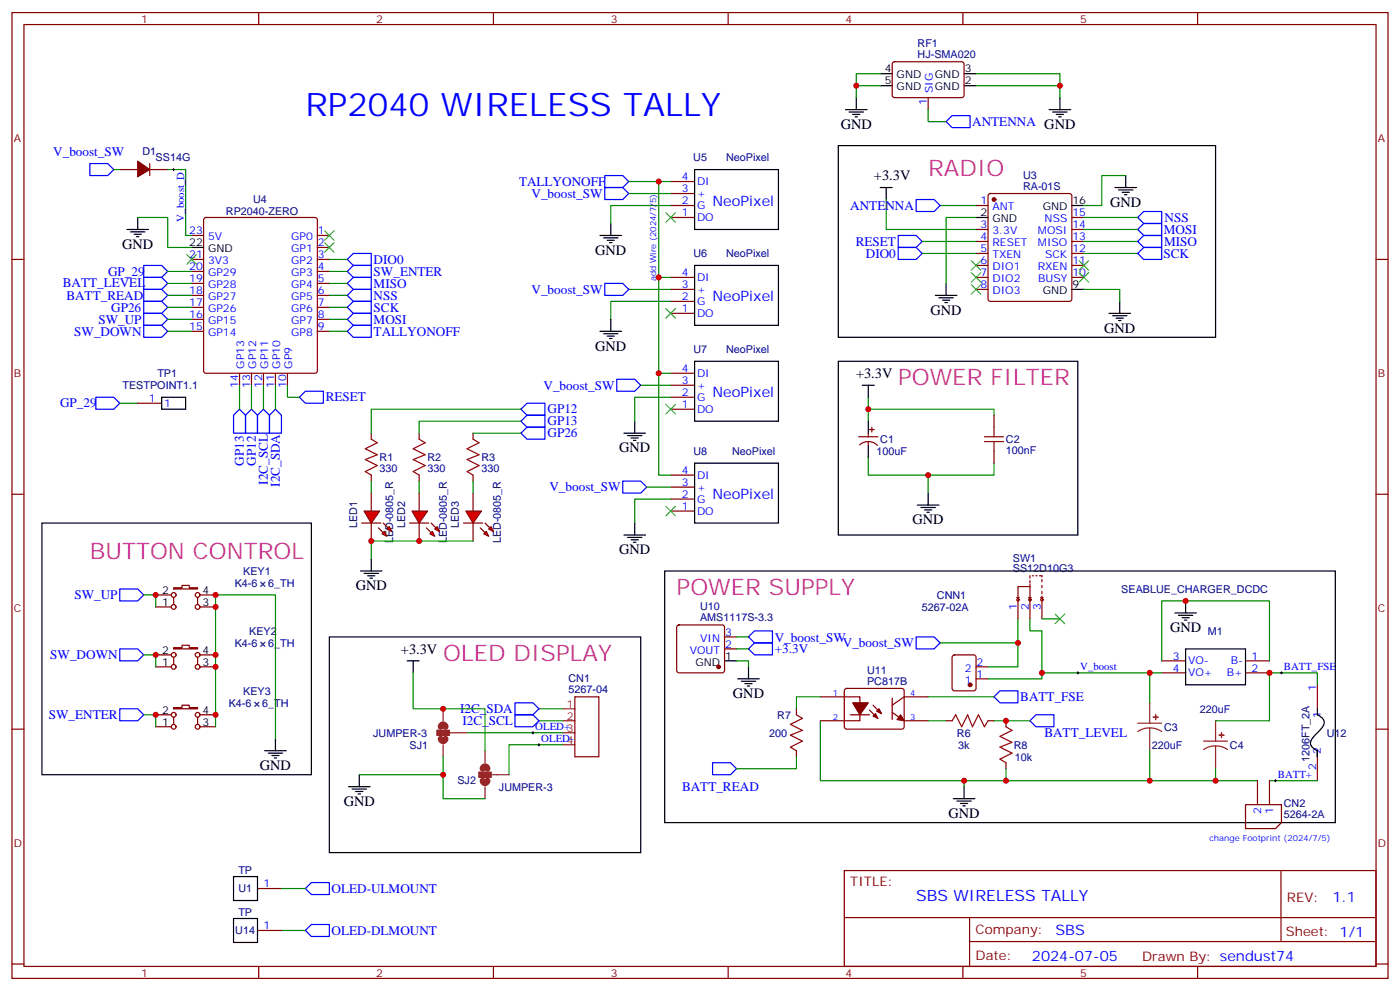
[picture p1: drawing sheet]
<svg xmlns="http://www.w3.org/2000/svg" width="412mm" height="292mm" viewBox="0 0 412 292" stroke-linecap="round" stroke-linejoin="round" font-family="sans-serif">
<g fill="none" stroke="#870000" stroke-width=".35">
<path d="M3.5 3.7h405.4v284.3h-405.4zM7.1 7.2h398.2v277.3h-398.2zM76.2 3.7v3.5M145.3 3.7v3.5M214.5 3.7v3.5M283.6 3.7v3.5M352.8 3.7v3.5M35.3 49.9h5.3M44.1 49.9h5.3M44.1 48.2v3.5M291.3 57.2l.4-.2h23.3l.5 .2 .2 .5v30.3l-.2 .5-.5 .2h-23.3l-.5-.2-.2-.5v-30.3zM3.5 76.4h3.6"/>
<path d="M56.4 76.4h3.6M56.4 69.3h3.6M56.4 79.9h3.6M60.2 64.2l.5-.2h32.1l.5 .2 .2 .5v44.5l-.2 .5-.5 .2h-32.1l-.5-.2-.2-.5v-44.5zM93.5 76.4h3.5M93.5 69.3h3.5M93.5 72.8h3.5M93.5 79.9h3.5M287.5 60.5h3.5M287.5 67.6h3.5M287.5 71.1h3.5M287.5 74.6h3.5"/>
<path d="M287.5 78.1h3.5M315.7 67.6h3.6M315.7 71.1h3.6M315.7 74.6h3.6M315.7 78.1h3.6M315.7 64h3.6M405.3 76.4h3.6M56.4 83.4h3.6M56.4 87h3.6M56.4 90.5h3.6M56.4 94h3.6M56.4 97.5h3.6"/>
<path d="M93.5 83.4h3.5M93.5 87h3.5M93.5 90.5h3.5M93.5 94h3.5M93.5 97.5h3.5M287.5 81.7h3.5M287.5 85.2h3.5M315.7 81.7h3.6M70.6 109.9v3.5M74.1 109.9v3.5M77.6 109.9v3.5M81.1 109.9v3.5"/>
<path d="M84.7 109.9v3.5M252.9 128.6h5.7M253.2 131a3.8 3.8 0 0 1 5.3 .1M255.8 127.5v1.1M255.8 130v1.1M256.1 126.5h1.4M256.8 125.8v1.4M292.8 122.2v3.6M292.8 132.8v3.5M3.5 145.5h3.6M405.3 145.5h3.6M45.9 178.7h4.5"/>
<path d="M45.9 175.2h4.5M51.2 173h2.4v-.7h2.1v.7h2.5v.4h-7zM51.2 175.9v2.1M58.2 175.9v2.1M58.9 178.7h4.6M58.9 175.2h4.6M45.9 196.3h4.5M45.9 192.8h4.5M51.2 190.7h2.4v-.7h2.1v.7h2.5v.3h-7zM51.2 193.5v2.1M58.2 193.5v2.1M58.9 196.3h4.6"/>
<path d="M58.9 192.8h4.6M199.6 184.2l.4-.2h12.7l.5 .2 .2 .5v12.7l-.2 .5-.5 .2h-12.7l-.5-.2-.2-.5v-12.7zM213.4 187.5h3.6M213.4 191h3.6M342.2 194.6h7M342.2 198.1h7M366.9 194.6h7M366.9 198.1h7M3.5 214.7h3.6M45.9 214h4.5M45.9 210.4h4.5M51.2 208.3h2.4v-.7h2.1v.7h2.5v.4h-7z"/>
<path d="M51.2 211.1v2.2M58.2 211.1v2.2M58.9 214h4.6M58.9 210.4h4.6M169.3 205.1h7.1v17.7h-7.1zM234.6 208.7v1.7M241.7 205.1h11.6v7.1h-11.6M248.9 202.9l.5-.2h16.5l.4 .7v10.8l-.7 .5-16.5-.1-.4-.6v-10.6zM250.5 210.4h5.6M256.1 209l2.5 2.5M257.2 207.6l2.4 2.5M262.8 209.7l3.5 2.5h7.1"/>
<path d="M262.8 205.5v6.3M273.4 205.1h-7.1l-3.5 2.5M278.7 212.2h1.8M291 212.2h1.8M296.3 212.2v1.8M388.1 201.6v7.1M405.3 214.7h3.6M234.6 221v1.8M296.3 224.5v1.8M388.1 222.8v7M248.7 256.3h156.6v28.2h-156.6zM377.3 256.3v20.9"/>
<path d="M248.7 270.1h156.5M285.6 277.2h119.6M285.6 270.1v14.2M3.5 283.8h3.6M76.2 284.5v3.5M145.3 284.5v3.5M214.5 284.5v3.5M283.6 284.5v3.5M352.8 284.5v3.5M405.3 283.8h3.6"/>
<circle cx="51.2" cy="175.2" r=".71"/>
<circle cx="51.2" cy="178.7" r=".71"/>
<circle cx="58.2" cy="178.7" r=".71"/>
<circle cx="58.2" cy="175.2" r=".71"/>
<circle cx="51.2" cy="192.8" r=".71"/>
<circle cx="51.2" cy="196.3" r=".71"/>
<circle cx="58.2" cy="192.8" r=".71"/>
<circle cx="58.2" cy="196.3" r=".71"/>
<circle cx="51.2" cy="210.4" r=".71"/>
<circle cx="51.2" cy="214" r=".71"/>
<circle cx="58.2" cy="210.4" r=".71"/>
<circle cx="58.2" cy="214" r=".71"/>
</g>
<g fill="none" stroke="#000" stroke-width=".35">
<path d="M246.9 42.9h111.2v56.4h-111.2zM259.3 55.2h3.5M261.1 55.2v3.5M328.4 55.2h6.4M329.5 55.9h4.2M330.6 56.6h2.1M331.3 57.3h.7M331.6 51.7v3.5M37.4 67.6h6.3M38.5 68.3h4.2M39.5 69h2.1M40.2 69.7h.7"/>
<path d="M40.6 64v3.6M56.4 72.8h3.6M287.5 64h3.5M315.7 60.5h3.6M275.5 87h6.4M276.6 87.7h4.2M277.6 88.4h2.2M278.3 89.1h.7M278.7 83.4v3.6M315.7 85.2h3.6M326.7 92.3h6.3M327.7 93h4.3"/>
<path d="M328.8 93.7h2.1M329.5 94.4h.7M329.8 88.7v3.6M246.9 106.4h70.6v51.1h-70.6zM254 113.4h3.5M255.8 113.4v3.5M255.8 124v3.5M255.8 131.1v3.5M12.3 154h79.4v74.1h-79.4zM270.2 148.7h6.4M271.3 149.4h4.2M272.3 150.1h2.2"/>
<path d="M273 150.8h.8M273.4 145.2v3.5M195.8 168.1h197.5v74.1h-197.5zM349.2 176.9v3.5M97 187.5h91.7v63.5h-91.7zM119.9 194.6h3.6M121.7 194.6v3.5M213.4 194.6h3.6M217.3 199.8h6.4M220.5 196.3v3.5M346.1 180.4h6.3M347.1 181.2h4.3"/>
<path d="M348.2 181.9h2.1M348.9 182.6h.7M349.2 191h17.7v10.6h-17.7zM81.1 217.5v3.5M218.4 200.6h4.2M219.4 201.3h2.1M220.1 202h.7M388.1 208.7v1.7a2.37 2.37 0 0 1 1.8 3.1l-2.7 3.2a2.19 2.19 0 0 0-.2 3.7l1.1 .6M78 221h6.3M79 221.7h4.3M80.1 222.4h2.1M80.8 223.1h.7"/>
<path d="M280.8 235.1h6.4M281.9 235.8h4.2M282.9 236.5h2.1M283.6 237.2h.7M284 231.6v3.5M388.1 222.8v-1.8v1.8"/>
</g>
<g fill="none" stroke="#8c2424" stroke-width=".35">
<path d="M165.8 208.7h3.5M165.8 212.2h3.5M165.8 215.7h3.5M165.8 219.3h3.5M335.1 212.9h7.1M338.7 214.3l-1.9 .2-1.7 .9M338.7 214.3l1.8 .3 1.7 .8M338.7 206.9v6M338.7 214.3v6.7M354.5 218.2h7.1M358.1 219.6l-1.9 .2-1.7 .9M358.1 219.6l1.8 .2 1.7 .9"/>
<path d="M358.1 212.2v6M358.1 219.6v6.7"/>
</g>
<g fill="#8c2424" stroke="#8c2424" stroke-width=".35">
<path d="M339.7 211.1l1.4 .1z"/>
<path d="M340.4 210.4v1.4z"/>
<path d="M359.1 216.4l1.4 .1z"/>
<path d="M359.8 215.7v1.4z"/>
</g>
<g fill="none" stroke="#008700" stroke-width=".35">
<path d="M33.5 49.9h1.8M49.4 49.9h5.3v19.4h1.7M261.1 58.7v8.9h26.4M331.6 51.7h-7v8.8h-5.3M40.6 64h8.8v8.8h7M97 76.4h5.3M97 79.9h5.3M271.6 74.6h15.9M271.6 71.1h15.9M276.9 60.5h10.6M287.5 64h-8.8v19.4M319.3 74.6h15.8"/>
<path d="M319.3 71.1h15.8M319.3 67.6h15.8M319.3 64h15.8M49.4 83.4h7M49.4 87h7M49.4 94h7M49.4 97.5h7M97 83.4h5.3M97 87h5.3M97 90.5h5.3M97 94h5.3M97 97.5h5.3"/>
<path d="M319.3 85.2h10.5v3.5M77.6 113.4v7.1M81.1 113.4v7.1M84.7 113.4v3.5h3.5M255.8 116.9v7.1M255.8 120.5h37v1.7M255.8 134.6v5.3h37v-3.6M273.4 139.9v5.3M42.3 175.2h3.6v3.5M42.3 192.8h3.6v3.5M217 194.6h3.5v1.7M217 187.5h3.5"/>
<path d="M217 191h3.5M299.9 182.2v7.1h-23M303.4 182.2v3.5h3.5v12.4h31.8v8.8M338.7 198.1h3.5M342.2 194.6v-17.7h31.7v17.7M42.3 210.4h3.6v3.6M63.5 214v-38.8h17.6v42.3M158.7 212.2h7.1M158.7 208.7h7.1M241.7 212.2v17.6h128.7M241.7 205.1h-7.1v3.6M273.4 212.2h5.3"/>
<path d="M273.4 205.1h19.4M292.8 212.2h10.6M388.1 201.6v-3.5h-14.2v14.1h-15.8M234.6 222.8v3.5h-17.6M284 229.8v1.8M296.3 226.3v3.5M338.7 221v8.8M358.1 226.3v3.5M373.9 229.8h14.2"/>
</g>
<g fill="none" stroke="#00f" stroke-width=".35">
<path d="M26.5 48.2h5.2l1.8 1.7-1.8 1.8h-5.2zM178.2 51.7h5.2l1.8 1.7-1.8 1.8h-5.2zM104.1 78.1h5.3v3.6h-5.3l-1.8-1.8zM104.1 74.6h5.3v3.5h-5.3l-1.8-1.7zM264.6 72.8h5.3l1.7 1.8-1.7 1.8h-5.3zM264.6 69.3h5.3l1.7 1.8-1.7 1.7h-5.3zM335.1 71.1l1.8-1.8h5.3v3.5h-5.3zM335.1 67.6l1.8-1.8h5.3v3.5h-5.3zM335.1 64l1.8-1.7h5.3v3.5h-5.3zM335.1 74.6l1.8-1.8h5.3v3.6h-5.3zM42.3 92.3h5.3l1.8 1.7-1.8 1.8h-5.3zM42.3 95.8h5.3l1.8 1.7-1.8 1.8h-5.3z"/>
<path d="M42.3 81.7h5.3l1.8 1.7-1.8 1.8h-5.3zM42.3 85.2h5.3l1.8 1.8-1.8 1.7h-5.3zM104.1 85.2h5.3v3.5h-5.3l-1.8-1.7zM104.1 81.7h5.3v3.5h-5.3l-1.8-1.8zM104.1 95.8h5.3v3.5h-5.3l-1.8-1.8zM104.1 92.3h5.3v3.5h-5.3l-1.8-1.8zM104.1 88.7h5.3v3.6h-5.3l-1.8-1.8zM90 115.2h5.2v3.5h-5.2l-1.8-1.8zM77.6 120.5l1.8 1.7v5.3h-3.6v-5.3zM81.1 120.5l1.8 1.7v5.3h-3.5v-5.3zM35.3 173.4h5.3l1.7 1.8-1.7 1.7h-5.3zM35.3 191h5.3l1.7 1.8-1.7 1.8h-5.3z"/>
<path d="M220.5 191l1.7-1.7h5.3v3.5h-5.3zM220.5 187.5l1.7-1.8h5.3v3.6h-5.3zM269.9 187.5h5.3l1.7 1.8-1.7 1.7h-5.3zM35.3 208.7h5.3l1.7 1.7-1.7 1.8h-5.3zM151.7 206.9h5.3l1.7 1.8-1.7 1.7h-5.3zM151.7 210.4h5.3l1.7 1.8-1.7 1.8h-5.3zM294.6 203.4h5.3v3.5h-5.3l-1.8-1.8zM303.4 212.2l1.8-1.8h5.2v3.6h-5.2zM209.9 224.5h5.3l1.8 1.8-1.8 1.8h-5.3z"/>
</g>
<g fill="#870000" stroke="#870000" stroke-width=".35">
<path d="M265.3 210.4l1 1.8-2.1-.4z"/>
<path d="M257.2 210.8l.7-.7 .7 1.4z"/>
<path d="M258.2 209.4l.7-.7 .7 1.4z"/>
<path d="M251.2 206.9h4.6l-2.5 3.5z"/>
<path d="M40.6 47.4l3.5 2.5-3.5 2.1z"/>
<circle cx="211.7" cy="196.3" r=".53"/>
<circle cx="292.8" cy="58.7" r=".53"/>
</g>
<path d="M290 130h5.6M290 128.6h5.6M292.8 125.8v2.8M292.8 130v2.8M234.6 210.4l1.8 1.1-3.6 1.8 3.6 1.7-3.6 1.4 3.6 1.8-3.6 1.8 1.8 1M280.5 212.2l1-1.8 1.8 3.6 1.7-3.6 1.5 3.6 1.7-3.6 1.8 3.6 1-1.8M296.3 214l1.8 1-3.5 1.8 3.5 1.7-3.5 1.5 3.5 1.7-3.5 1.8 1.7 1" fill="none" stroke="#a10000" stroke-width=".35"/>
<g fill="none" stroke="#3c3" stroke-width=".35">
<path d="M55 75l2.9 2.8M57.9 75l-2.9 2.8M95.6 67.9l2.8 2.8M95.6 71.4l2.8 2.9M98.4 67.9l-2.8 2.8M98.4 71.4l-2.8 2.9M286.1 76.7l2.8 2.9M288.9 76.7l-2.8 2.9M317.9 76.7l2.8 2.9M320.7 76.7l-2.8 2.9M286.1 80.3l2.8 2.8M286.1 83.8l2.8 2.8"/>
<path d="M288.9 80.3l-2.8 2.8M288.9 83.8l-2.8 2.8M317.9 80.3l2.8 2.8M320.7 80.3l-2.8 2.8"/>
</g>
<path d="M317.1 198.1h.8M317.5 197.7v.7M377.1 198.1h.7M377.5 197.7v.7M375.4 229.8h.7M375.7 229.5v.7" fill="none" stroke="#000" stroke-width=".29"/>
<g fill="#f00" stroke="#870000" stroke-width=".35">
<path d="M107.2 150.5h4.6l-2.4 3.5z"/>
<path d="M106.5 154h5.7z"/>
</g>
<g fill="#870000" stroke="#870000" stroke-width=".35">
<path d="M112.9 154l1.4 1.4z"/>
<path d="M111.5 155.4l1.4 1.4z"/>
</g>
<g fill="#f00" stroke="#870000" stroke-width=".35">
<path d="M114.7 155l.7 1.5-1.5-.7z"/>
<path d="M112.5 157.2l.7-.7 .7 1.4z"/>
</g>
<path d="M109.4 145.2v5.3M109.4 154v5.3" fill="none" stroke="#870000" stroke-width=".35"/>
<g fill="#f00" stroke="#870000" stroke-width=".35">
<path d="M121.4 150.5h4.5l-2.4 3.5z"/>
<path d="M120.6 154h5.7z"/>
</g>
<g fill="#870000" stroke="#870000" stroke-width=".35">
<path d="M127 154l1.4 1.4z"/>
<path d="M125.6 155.4l1.4 1.4z"/>
</g>
<g fill="#f00" stroke="#870000" stroke-width=".35">
<path d="M128.1 155.8l.7-.8 .7 1.5z"/>
<path d="M126.6 157.2l.8-.7 .7 1.4z"/>
</g>
<path d="M123.5 145.2v5.3M123.5 154v5.3" fill="none" stroke="#870000" stroke-width=".35"/>
<g fill="#f00" stroke="#870000" stroke-width=".35">
<path d="M137.2 150.5h4.6l-2.5 3.5z"/>
<path d="M136.5 154h5.7z"/>
</g>
<g fill="#870000" stroke="#870000" stroke-width=".35">
<path d="M142.9 154l1.4 1.4z"/>
<path d="M141.5 155.4l1.4 1.4z"/>
</g>
<g fill="#f00" stroke="#870000" stroke-width=".35">
<path d="M143.9 155.8l.7-.8 .7 1.5z"/>
<path d="M142.5 157.2l.7-.7 .7 1.4z"/>
</g>
<g fill="none" stroke="#870000" stroke-width=".35">
<path d="M263.1 18.4l.4-.2h20.1l.4 .7-.1 9.4-.6 .5-20-.1-.5-.7v-9.1zM273.4 28.8v3.5M197.6 53.4h7M197.6 57h7M197.6 60.5h7M197.6 64h7M197.6 81.7h7M197.6 85.2h7M197.6 88.7h7M197.6 92.3h7M40.6 118.7h7M197.6 109.9h7"/>
<path d="M197.6 113.4h7M197.6 116.9h7M109.4 127.5v1.8M109.4 139.9v1.7M123.5 127.5v1.8M123.5 139.9v1.7M139.3 127.5v1.8M139.3 139.9v1.7M197.6 120.5h7M197.6 139.9h7M139.3 145.2v5.3M139.3 154v5.3"/>
<path d="M197.6 143.4h7M197.6 146.9h7M197.6 150.5h7M299.5 175.9l.4 .3M299.9 176.9v5.3M300.2 175.9l-.3 .3M303 175.9l.4 .3M303.4 172.7h-3.5v3.5M303.4 169.5v.7M303.4 170.9v.7M303.4 172v4.2M303.4 176.9v5.3"/>
<path d="M303.7 175.9l-.3 .3M304.1 169.5h.3M305.2 169.5h.3M306.2 169.5h.7v.4M306.6 175.9l.3 .3M306.9 170.6v.7M306.9 172.3v.7M306.9 174.1v.7M306.9 175.5v.7M306.9 176.9v5.3M307.3 175.9l-.4 .3M280.7 193l.5-.2h5.6l.7 .4v9.5l-.4 .6-5.9 .1-.7-.5v-9.4z"/>
<path d="M287.5 199.8h3.5M287.5 196.3h3.5M366.9 236.9h10.6v5.3l-1.8 1.7h-8.8zM370.4 229.8v7.1M373.9 229.8v7.1M75.8 273.9h7.1M75.8 261.6h7.1"/>
<circle cx="299.9" cy="176.6" r=".35"/>
<circle cx="306.9" cy="176.6" r=".35"/>
</g>
<path d="M109.4 129.3l1.7 1.1-3.5 1.7 3.5 1.8-3.5 1.4 3.5 1.8-3.5 1.7 1.8 1.1M123.5 129.3l1.7 1.1-3.5 1.7 3.5 1.8-3.5 1.4 3.5 1.8-3.5 1.7 1.8 1.1M139.3 129.3l1.8 1.1-3.5 1.7 3.5 1.8-3.5 1.4 3.5 1.8-3.5 1.7 1.7 1.1" fill="none" stroke="#a10000" stroke-width=".35"/>
<g fill="none" stroke="#008700" stroke-width=".35">
<path d="M252.2 25.2h7.1M259.3 21.7h-7.1v7.1M273.4 32.3v3.5h5.3M287.5 21.7h24.7v7.1M287.5 25.2h24.7M185.2 53.4h12.4M185.2 57h12.4M194 53.4v28.3h3.6M49.4 79.9h7M197.6 60.5h-17.7v5.3M49.4 90.5h7M185.2 85.2h12.4"/>
<path d="M194 81.7v28.2h3.6M197.6 88.7h-17.7v5.3M35.3 118.7h5.3M70.6 113.4v7.1M74.1 113.4v7.1M188.7 113.4h8.9M194 109.9v30h3.6M197.6 116.9h-10.6v7.1M139.3 127.5h14.2M153.5 120.5h-44.1v7M153.5 124h-30v3.5M109.4 141.6v3.6"/>
<path d="M123.5 141.6v3.6M139.3 159.3h-29.9v5.3M139.3 141.6v3.6M190.5 143.4h7.1M197.6 146.9h-10.6v7.1M121.7 198.1v10.6h21.2v12.3M299.9 189.3v7h-8.9M306.9 198.1v1.7h-15.9M306.9 182.2h5.3M137.6 215.7h28.2M165.8 219.3h-15.9v8.8M130.5 222.8v5.3h-24.7"/>
<path d="M130.5 228.1v7h12.4M82.9 273.9h7.1M82.9 261.6h7.1"/>
</g>
<g fill="none" stroke="#000" stroke-width=".35">
<path d="M249.1 32.3h6.3M250.1 33h4.3M251.2 33.7h2.1M251.9 34.4h.7M252.2 28.8v3.5M259.3 25.2h3.5M259.3 21.7h3.5M284 25.2h3.5M284 21.7h3.5M309 32.3h6.4M310.1 33h4.2M311.1 33.7h2.2"/>
<path d="M311.9 34.4h.7M312.2 28.8v3.5M204.6 49.9h24.7v17.7h-24.7zM176.7 69.3h6.4M177.8 70h4.2M178.9 70.7h2.1M179.6 71.4h.7M179.9 65.8v3.5M204.6 78.1h24.7v17.7h-24.7zM176.7 97.5h6.4M177.8 98.2h4.2M178.9 99h2.1"/>
<path d="M179.6 99.7h.7M179.9 94v3.5M47.6 116.9h7.1v3.6h-7.1zM204.6 106.4h24.7v17.6h-24.7zM183.8 127.5h6.3M184.9 128.2h4.2M185.9 128.9h2.1M186.6 129.6h.7M187 124v3.5M204.6 136.3h24.7v17.7h-24.7zM183.8 157.5h6.3M184.9 158.2h4.2"/>
<path d="M185.9 158.9h2.1M186.6 159.6h.7M187 154v3.5M106.2 168.1h6.3M107.2 168.8h4.3M108.3 169.5h2.1M109 170.2h.7M109.4 164.6v3.5M102.7 231.6h6.3M103.7 232.3h4.2M104.8 233h2.1M105.5 233.7h.7"/>
<path d="M105.8 228.1v3.5M68.8 258.1h7v7h-7zM68.8 270.4h7v7.1h-7z"/>
</g>
<g fill="none" stroke="#00f" stroke-width=".35">
<path d="M278.7 35.8l1.8-1.8h5.3v3.6h-5.3zM178.2 55.2h5.2l1.8 1.8-1.8 1.7h-5.2zM269.9 58.7h5.3l1.7 1.8-1.7 1.8h-5.3zM42.3 78.1h5.3l1.8 1.8-1.8 1.8h-5.3zM42.3 88.7h5.3l1.8 1.8-1.8 1.8h-5.3zM178.2 83.4h5.2l1.8 1.8-1.8 1.8h-5.2zM28.2 116.9h5.3l1.8 1.8-1.8 1.8h-5.3zM155.2 118.7h5.3v3.5h-5.3l-1.7-1.7zM181.7 111.7h5.3l1.7 1.7-1.7 1.8h-5.3zM70.6 120.5l1.7 1.7v5.3h-3.5v-5.3zM74.1 120.5l1.7 1.7v5.3h-3.5v-5.3zM155.2 125.8h5.3v3.5h-5.3l-1.7-1.8z"/>
<path d="M155.2 122.2h5.3v3.6h-5.3l-1.7-1.8zM183.4 141.6h5.3l1.8 1.8-1.8 1.8h-5.3zM90 273.9l1.7-1.7h5.3v3.5h-5.3zM90 261.6l1.7-1.8h5.3v3.5h-5.3z"/>
</g>
<path d="M50.8 49.9h.7M51.2 49.6v.7M156.6 215.7h.7M157 215.4v.7M158.4 219.3h.7M158.7 218.9v.7" fill="none" stroke="#000" stroke-width=".29"/>
<path d="M196.1 62.6l2.9 2.8M199 62.6l-2.9 2.8M196.1 90.8l2.9 2.9M199 90.8l-2.9 2.9M196.1 119.1l2.9 2.8M199 119.1l-2.9 2.8M196.1 149l2.9 2.9M199 149l-2.9 2.9M310.8 180.8l2.8 2.8M313.6 180.8l-2.8 2.8" fill="none" stroke="#3c3" stroke-width=".35"/>
<g fill="#870000" stroke="#870000" stroke-width=".35">
<circle cx="285.7" cy="201.6" r=".53"/>
<circle cx="303.4" cy="176.6" r=".35"/>
</g>
<path d="M129.8 214a.71 .71 0 0 1 .7-.7 .71 .71 0 0 1 .7 .7M129.8 217.5a.71 .71 0 0 0 .7 .7 .71 .71 0 0 0 .7-.7M142.2 226.3a.71 .71 0 0 1 .7-.7 .71 .71 0 0 1 .7 .7M142.2 229.8a.71 .71 0 0 0 .7 .7 .71 .71 0 0 0 .7-.7" fill="none" stroke="#8c2424" stroke-width="1.8"/>
<path d="M128.8 215h3.5v1.4h-3.5zM130.5 208.7v3.5M130.5 219.3v3.5M132.3 215.7h5.3M141.1 227.4h3.5v1.4h-3.5zM142.9 221v3.5M142.9 231.6v3.5M144.6 228.1h5.3" fill="none" stroke="#8c2424" stroke-width=".35"/>
<g fill="#8c2424" stroke="#8c2424" stroke-width=".35">
<path d="M128.8 215h3.5v1.4h-3.5z"/>
<path d="M141.1 227.4h3.5v1.4h-3.5z"/>
</g>
<g fill="#c00">
<circle cx="255.8" cy="120.5" r=".88"/>
<circle cx="273.4" cy="139.9" r=".88"/>
<circle cx="349.3" cy="176.9" r=".88"/>
<circle cx="358.1" cy="229.8" r=".88"/>
<circle cx="338.7" cy="229.8" r=".88"/>
<circle cx="373.9" cy="198.1" r=".88"/>
<circle cx="338.7" cy="198.1" r=".88"/>
<circle cx="63.5" cy="210.4" r=".88"/>
<circle cx="63.5" cy="196.3" r=".88"/>
<circle cx="63.5" cy="192.8" r=".88"/>
<circle cx="63.5" cy="178.7" r=".88"/>
<circle cx="63.5" cy="175.2" r=".88"/>
<circle cx="45.9" cy="175.2" r=".88"/>
<circle cx="45.9" cy="192.8" r=".88"/>
<circle cx="45.9" cy="210.4" r=".88"/>
<circle cx="296.3" cy="212.2" r=".88"/>
<circle cx="296.3" cy="229.8" r=".88"/>
<circle cx="284" cy="229.8" r=".88"/>
<circle cx="109.4" cy="159.3" r=".88"/>
<circle cx="123.5" cy="159.3" r=".88"/>
<circle cx="299.9" cy="189.3" r=".88"/>
<circle cx="306.9" cy="198.1" r=".88"/>
<circle cx="252.2" cy="25.2" r=".88"/>
<circle cx="312.2" cy="25.2" r=".88"/>
<circle cx="130.5" cy="228.1" r=".88"/>
<circle cx="130.5" cy="208.7" r=".88"/>
<circle cx="194" cy="53.4" r=".88"/>
<circle cx="194" cy="81.7" r=".88"/>
<circle cx="194" cy="109.9" r=".88"/>
</g>
<text font-size="9.5" fill="#00f" x="90" y="34">RP2040 WIRELESS TALLY</text>
<g font-size="6.7" fill="#c39">
<text x="273.4" y="51.7">RADIO</text>
<text x="264.6" y="113.4">POWER FILTER</text>
<text x="26.5" y="164.6">BUTTON CONTROL</text>
<text x="199.3" y="175.2">POWER SUPPLY</text>
<text x="130.5" y="194.6">OLED DISPLAY</text>
</g>
<text font-size="4.6" fill="#00f" x="269.9" y="265.1">SBS WIRELESS TALLY</text>
<g font-size="4.2">
<text x="247.6" y="37.9">GND</text>
<text x="257.4" y="53.1">+3.3V</text>
<text x="327" y="60.9">GND</text>
<text x="36" y="73.2">GND</text>
<text x="175.3" y="75">GND</text>
<text x="274.1" y="92.6">GND</text>
<text x="325.3" y="97.9">GND</text>
<text x="175.3" y="103.2">GND</text>
<text x="252.2" y="111.3">+3.3V</text>
<text x="182.4" y="133.2">GND</text>
<text x="268.8" y="154.3">GND</text>
<text x="182.4" y="163.2">GND</text>
<text x="104.8" y="173.7">GND</text>
<text x="344.7" y="186.1">GND</text>
<text x="118.1" y="192.5">+3.3V</text>
<text x="215.9" y="205.5">GND</text>
<text x="76.6" y="226.7">GND</text>
<text x="101.2" y="237.2">GND</text>
<text x="279.4" y="240.8">GND</text>
</g>
<g font-size="4.2" fill="#00f">
<text x="209.9" y="60.5">NeoPixel</text>
<text x="209.9" y="88.7">NeoPixel</text>
<text x="209.9" y="116.9">NeoPixel</text>
<text x="209.9" y="146.9">NeoPixel</text>
<text x="392.5" y="265.6">1.1</text>
<text x="310.9" y="275.1">SBS</text>
<text x="304" y="282.9">2024-07-05</text>
</g>
<g font-size="3.9" fill="#00f">
<text x="286.4" y="37.1">ANTENNA GND</text>
<text x="15.7" y="45.9">V_boost_SW</text>
<text x="152.9" y="54.7">TALLYONOFF</text>
<text x="156.6" y="58.2">V_boost_SW</text>
<text x="250.5" y="61.8">ANTENNA</text>
<text x="343" y="65.4">NSS</text>
<text x="342.8" y="68.9">MOSI</text>
<text x="110.1" y="77.6">DIO0</text>
<text x="252.1" y="72.3">RESET</text>
<text x="255.1" y="75.9">DIO0</text>
<text x="342.7" y="76">SCK</text>
<text x="342.9" y="72.3">MISO</text>
<text x="31.8" y="81.1">GP_29</text>
<text x="110.1" y="81.2">SW_ENTER</text>
<text x="18.5" y="84.6">BATT_LEVEL</text>
<text x="19.5" y="88.2">BATT_READ</text>
<text x="110.1" y="88.2">NSS</text>
<text x="110.1" y="84.7">MISO</text>
<text x="156.6" y="86.4">V_boost_SW</text>
<text x="29" y="95.3">SW_UP</text>
<text x="32.8" y="91.8">GP26</text>
<text x="110.1" y="95.3">MOSI</text>
<text x="110.1" y="91.7">SCK</text>
<text x="21.9" y="98.8">SW_DOWN</text>
<text x="110.1" y="98.8">TALLYONOFF</text>
<text x="17.7" y="119.9">GP_29</text>
<text x="96" y="118.2">RESET</text>
<text x="160.1" y="114.7">V_boost_SW</text>
<text x="161.3" y="125.3">GP13</text>
<text x="161.3" y="121.7">GP12</text>
<text x="161.3" y="128.8">GP26</text>
<text x="71.8" y="137.1" transform="rotate(-90 71.8 137.1)">GP13</text>
<text x="75.3" y="137.1" transform="rotate(-90 75.3 137.1)">GP12</text>
<text x="78.9" y="142.7" transform="rotate(-90 78.9 142.7)">I2C_SCL</text>
<text x="82.4" y="143.3" transform="rotate(-90 82.4 143.3)">I2C_SDA</text>
<text x="161.9" y="144.7">V_boost_SW</text>
<text x="21.9" y="176.4">SW_UP</text>
<text x="228.2" y="188.9">V_boost_SW</text>
<text x="248.3" y="190.5">V_boost_SW</text>
<text x="14.8" y="194">SW_DOWN</text>
<text x="228.2" y="192.3">+3.3V</text>
<text x="135.5" y="209.9">I2C_SDA</text>
<text x="300.5" y="206.4">BATT_FSE</text>
<text x="14.4" y="211.7">SW_ENTER</text>
<text x="136.2" y="213.4">I2C_SCL</text>
<text x="307.6" y="217">BATT_LEVEL</text>
<text x="200.9" y="232.8">BATT_READ</text>
<text x="97.7" y="262.9">OLED-ULMOUNT</text>
<text x="97.7" y="275.3">OLED-DLMOUNT</text>
</g>
<g font-size="3.9" fill="#800">
<text x="250.5" y="260.9">TITLE:</text>
<text x="379.1" y="265.6">REV:</text>
<text x="287.4" y="275.1">Company:</text>
<text x="378.7" y="275.7">Sheet: 1/1</text>
<text x="287.4" y="282.8">Date:</text>
<text x="336.4" y="282.8">Drawn By: sendust74</text>
</g>
<g font-size="3.2" fill="#800">
<text x="41.6" y="6.7">1</text>
<text x="110.8" y="6.7">2</text>
<text x="179.9" y="6.7">3</text>
<text x="249.1" y="6.7">4</text>
<text x="318.2" y="6.7">5</text>
<text x="4.1" y="41.8">A</text>
<text x="405.9" y="41.8">A</text>
<text x="4.1" y="110.9">B</text>
<text x="405.9" y="110.9">B</text>
<text x="4.1" y="180.1">C</text>
<text x="405.9" y="180.1">C</text>
<text x="4.1" y="249.2">D</text>
<text x="405.9" y="249.2">D</text>
<text x="41.6" y="287.5">1</text>
<text x="110.8" y="287.5">2</text>
<text x="179.9" y="287.5">3</text>
<text x="249.1" y="287.5">4</text>
<text x="318.2" y="287.5">5</text>
</g>
<g font-size="3.2" fill="#000080">
<text x="270.3" y="17.1">HJ-SMA020</text>
<text x="270.3" y="13.9">RF1</text>
<text x="42" y="45.7">D1</text>
<text x="45.8" y="47.5">SS14G</text>
<text x="204.2" y="47.5">U5</text>
<text x="213.9" y="47.5">NeoPixel</text>
<text x="301.4" y="52.7">U3</text>
<text x="74.6" y="59.8">U4</text>
<text x="301.4" y="55.9">RA-01S</text>
<text x="66.5" y="63.4">RP2040-ZERO</text>
<text x="204.3" y="75.8">U6</text>
<text x="213.9" y="75.8">NeoPixel</text>
<text x="204.3" y="104">U7</text>
<text x="213.9" y="104">NeoPixel</text>
<text x="46.4" y="111">TP1</text>
<text x="36.1" y="114.5">TESTPOINT1.1</text>
<text x="259.3" y="130.4">C1</text>
<text x="296.3" y="130.4">C2</text>
<text x="111.8" y="135.7">R1</text>
<text x="125.9" y="135.7">R2</text>
<text x="141.8" y="135.7">R3</text>
<text x="204.3" y="134">U8</text>
<text x="215.7" y="134">NeoPixel</text>
<text x="258.2" y="133.9">100uF</text>
<text x="296.3" y="133.6">100nF</text>
<text x="111.8" y="138.9">330</text>
<text x="125.9" y="138.9">330</text>
<text x="141.8" y="138.9">330</text>
<text x="105.2" y="155.5" transform="rotate(-90 105.2 155.5)">LED1</text>
<text x="119.3" y="155.5" transform="rotate(-90 119.3 155.5)">LED2</text>
<text x="135.2" y="155.5" transform="rotate(-90 135.2 155.5)">LED3</text>
<text x="115.8" y="160" transform="rotate(-90 115.8 160)">LED-0805_R</text>
<text x="131.7" y="160" transform="rotate(-90 131.7 160)">LED-0805_R</text>
<text x="147.5" y="160" transform="rotate(-90 147.5 160)">LED-0805_R</text>
<text x="298.4" y="165.3">SW1</text>
<text x="69.1" y="172.7">K4-6</text>
<text x="71.6" y="169.2">KEY1</text>
<text x="79" y="172.7">6_TH</text>
<text x="298.4" y="168.5">SS12D10G3</text>
<text x="206.2" y="179.7">U10</text>
<text x="271.5" y="179.8">5267-02A</text>
<text x="276" y="176.3">CNN1</text>
<text x="330.3" y="174.5">SEABLUE_CHARGER_DCDC</text>
<text x="206.2" y="182.9">AMS1117S-3.3</text>
<text x="69.1" y="190.4">K4-6</text>
<text x="73.4" y="186.9">KEY2</text>
<text x="79" y="190.4">6_TH</text>
<text x="355.8" y="186.8">M1</text>
<text x="167.4" y="200.9">CN1</text>
<text x="255.4" y="201.6">PC817B</text>
<text x="255.4" y="198.4">U11</text>
<text x="67.4" y="208">K4-6</text>
<text x="71.6" y="204.5">KEY3</text>
<text x="77.3" y="208">6_TH</text>
<text x="167.4" y="204.1">5267-04</text>
<text x="353.4" y="209.8">220uF</text>
<text x="229" y="211.5">R7</text>
<text x="342.9" y="215.1">C3</text>
<text x="109.9" y="216.9">JUMPER-3</text>
<text x="120.6" y="220.4">SJ1</text>
<text x="226.6" y="216.9">200</text>
<text x="281.9" y="216.9">R6</text>
<text x="282.2" y="220.4">3k</text>
<text x="298.6" y="220.4">R8</text>
<text x="339.3" y="220.4">220uF</text>
<text x="362.3" y="220.4">C4</text>
<text x="390.8" y="216.8">U12</text>
<text x="298.9" y="224">10k</text>
<text x="385.7" y="224.3" transform="rotate(-90 385.7 224.3)">1206FT_2A</text>
<text x="134.7" y="230.9">SJ2</text>
<text x="147" y="232.8">JUMPER-3</text>
<text x="378.2" y="237.7">CN2</text>
<text x="378.2" y="240.9">5264-2A</text>
<text x="70.2" y="257.4">TP</text>
<text x="70.2" y="262.7">U1</text>
<text x="70.2" y="269.8">TP</text>
<text x="69.3" y="275">U14</text>
</g>
<g font-size="3.2">
<text x="260.6" y="21.3">4</text>
<text x="264.1" y="23.1">GND</text>
<text x="275.4" y="23.1">GND</text>
<text x="284.2" y="21.3">3</text>
<text x="260.6" y="24.9">5</text>
<text x="264.1" y="26.6">GND</text>
<text x="275.4" y="26.6">GND</text>
<text x="284.2" y="24.9">2</text>
<text x="288.8" y="63.7">2</text>
<text x="292.3" y="65.4">GND</text>
<text x="307.1" y="61.9">GND</text>
<text x="315.9" y="60.1">16</text>
<text x="55.8" y="72.5">22</text>
<text x="61.3" y="74.3">GND</text>
<text x="307.1" y="86.6">GND</text>
<text x="315.9" y="84.8">9</text>
<text x="47.7" y="178.3">1</text>
<text x="47.7" y="174.8">2</text>
<text x="59.6" y="178.3">3</text>
<text x="59.6" y="174.8">4</text>
<text x="47.7" y="196">1</text>
<text x="47.7" y="192.4">2</text>
<text x="59.6" y="196">3</text>
<text x="59.6" y="192.4">4</text>
<text x="204.8" y="196">GND</text>
<text x="213.6" y="194.2">1</text>
<text x="47.7" y="213.6">1</text>
<text x="47.7" y="210.1">2</text>
<text x="59.6" y="213.6">3</text>
<text x="59.6" y="210.1">4</text>
</g>
<g font-size="3.2" fill="#00f">
<text x="274.8" y="27.4" transform="rotate(-90 274.8 27.4)">SIG</text>
<text x="273" y="30.9" transform="rotate(-90 273 30.9)">1</text>
<text x="200.8" y="53.1">4</text>
<text x="200.8" y="56.6">3</text>
<text x="205.3" y="54.5">DI</text>
<text x="205.3" y="58">+</text>
<text x="54.3" y="65.3" transform="rotate(-90 54.3 65.3)">V_boost_D</text>
<text x="200.8" y="60.1">2</text>
<text x="200.8" y="63.7">1</text>
<text x="205.3" y="61.6">G</text>
<text x="205.3" y="65.1">DO</text>
<text x="288.8" y="60.1">1</text>
<text x="292.3" y="61.9">ANT</text>
<text x="307.7" y="65.4">NSS</text>
<text x="315.9" y="63.7">15</text>
<text x="55.8" y="69">23</text>
<text x="61.3" y="70.7">5V</text>
<text x="85.8" y="70.7">GP0</text>
<text x="93.7" y="69">1</text>
<text x="288.8" y="67.2">3</text>
<text x="288.8" y="70.7">4</text>
<text x="292.3" y="69">3.3V</text>
<text x="305.8" y="69">MOSI</text>
<text x="315.9" y="70.7">13</text>
<text x="315.9" y="67.2">14</text>
<text x="55.8" y="76">21</text>
<text x="61.3" y="77.8">3V3</text>
<text x="85.8" y="74.3">GP1</text>
<text x="85.8" y="77.8">GP2</text>
<text x="93.7" y="72.5">2</text>
<text x="93.7" y="76">3</text>
<text x="288.8" y="74.3">5</text>
<text x="288.8" y="77.8">6</text>
<text x="292.3" y="72.5">RESET</text>
<text x="292.3" y="76">TXEN</text>
<text x="305.8" y="72.5">MISO</text>
<text x="307.8" y="76">SCK</text>
<text x="315.9" y="77.8">11</text>
<text x="315.9" y="74.3">12</text>
<text x="55.8" y="83.1">19</text>
<text x="55.8" y="79.6">20</text>
<text x="61.3" y="81.3">GP29</text>
<text x="85.8" y="81.3">GP3</text>
<text x="93.7" y="79.6">4</text>
<text x="93.7" y="83.1">5</text>
<text x="200.8" y="81.3">4</text>
<text x="205.3" y="82.7">DI</text>
<text x="288.8" y="81.3">7</text>
<text x="292.3" y="79.6">DIO1</text>
<text x="292.3" y="83.1">DIO2</text>
<text x="305.7" y="79.6">RXEN</text>
<text x="305.8" y="83.1">BUSY</text>
<text x="315.9" y="81.3">10</text>
<text x="55.8" y="86.6">18</text>
<text x="61.3" y="88.4">GP27</text>
<text x="61.3" y="84.8">GP28</text>
<text x="85.8" y="84.8">GP4</text>
<text x="85.8" y="88.4">GP5</text>
<text x="93.7" y="86.6">6</text>
<text x="200.8" y="84.8">3</text>
<text x="200.8" y="88.4">2</text>
<text x="205.3" y="86.3">+</text>
<text x="205.3" y="89.8">G</text>
<text x="288.8" y="84.8">8</text>
<text x="292.3" y="86.6">DIO3</text>
<text x="55.8" y="93.7">16</text>
<text x="55.8" y="90.1">17</text>
<text x="61.3" y="95.4">GP15</text>
<text x="61.3" y="91.9">GP26</text>
<text x="85.8" y="91.9">GP6</text>
<text x="85.8" y="95.4">GP7</text>
<text x="93.7" y="90.1">7</text>
<text x="93.7" y="93.7">8</text>
<text x="200.8" y="91.9">1</text>
<text x="205.3" y="93.3">DO</text>
<text x="55.8" y="97.2">15</text>
<text x="61.3" y="99">GP14</text>
<text x="85.8" y="99">GP8</text>
<text x="93.7" y="97.2">9</text>
<text x="72" y="108.6" transform="rotate(-90 72 108.6)">GP13</text>
<text x="75.5" y="108.6" transform="rotate(-90 75.5 108.6)">GP12</text>
<text x="79" y="108.6" transform="rotate(-90 79 108.6)">GP11</text>
<text x="82.5" y="108.6" transform="rotate(-90 82.5 108.6)">GP10</text>
<text x="86.1" y="108.6" transform="rotate(-90 86.1 108.6)">GP9</text>
<text x="200.8" y="109.5">4</text>
<text x="200.8" y="113.1">3</text>
<text x="205.3" y="110.9">DI</text>
<text x="43.8" y="118.4">1</text>
<text x="48.3" y="119.8">1</text>
<text x="70.2" y="114.1" transform="rotate(-90 70.2 114.1)">14</text>
<text x="73.7" y="114.1" transform="rotate(-90 73.7 114.1)">13</text>
<text x="77.3" y="114.1" transform="rotate(-90 77.3 114.1)">12</text>
<text x="80.8" y="114.1" transform="rotate(-90 80.8 114.1)">11</text>
<text x="84.3" y="114.1" transform="rotate(-90 84.3 114.1)">10</text>
<text x="200.8" y="116.6">2</text>
<text x="205.3" y="114.5">+</text>
<text x="205.3" y="118">G</text>
<text x="200.8" y="120.1">1</text>
<text x="205.3" y="121.5">DO</text>
<text x="200.8" y="139.5">4</text>
<text x="200.8" y="143.1">3</text>
<text x="205.3" y="140.9">DI</text>
<text x="200.8" y="146.6">2</text>
<text x="205.3" y="144.5">+</text>
<text x="205.3" y="148">G</text>
<text x="200.8" y="150.1">1</text>
<text x="205.3" y="151.5">DO</text>
<text x="299.5" y="179.6" transform="rotate(-90 299.5 179.6)">1</text>
<text x="303" y="179.6" transform="rotate(-90 303 179.6)">2</text>
<text x="306.6" y="179.6" transform="rotate(-90 306.6 179.6)">3</text>
<text x="206.2" y="188.9">VIN</text>
<text x="213.6" y="187.1">3</text>
<text x="213.6" y="190.7">2</text>
<text x="203.2" y="192.4">VOUT</text>
<text x="284.2" y="197.7">2</text>
<text x="287.7" y="196">2</text>
<text x="318.2" y="197.2">V_boost</text>
<text x="345.5" y="194.2">3</text>
<text x="345.5" y="197.7">4</text>
<text x="350" y="195.6">VO-</text>
<text x="362.6" y="195.6">B-</text>
<text x="368.7" y="194.2">1</text>
<text x="368.7" y="197.7">2</text>
<text x="378.2" y="197.2">BATT_FSE</text>
<text x="284.2" y="201.3">1</text>
<text x="287.7" y="199.5">1</text>
<text x="350" y="199.1">VO+</text>
<text x="361.4" y="199.1">B+</text>
<text x="387.7" y="203.4" transform="rotate(-90 387.7 203.4)">1</text>
<text x="157.7" y="214.8">OLED+3</text>
<text x="389.1" y="211.4" transform="rotate(-90 389.1 211.4)">1</text>
<text x="159.5" y="218.4">OLED-</text>
<text x="387.7" y="226.6" transform="rotate(-90 387.7 226.6)">2</text>
<text x="389.1" y="222.1" transform="rotate(-90 389.1 222.1)">2</text>
<text x="376.4" y="229">BATT+</text>
<text x="371.5" y="239.6" transform="rotate(-90 371.5 239.6)">2</text>
<text x="375" y="239.6" transform="rotate(-90 375 239.6)">1</text>
<text x="77.6" y="261.2">1</text>
<text x="77.6" y="273.6">1</text>
</g>
<g font-size="3.2" fill="#8d2323">
<text x="167" y="208.3">1</text>
<text x="167" y="211.8">2</text>
<text x="167" y="218.9">4</text>
</g>
<g font-size="2.5" fill="#00f">
<text x="193.3" y="82.9" transform="rotate(-90 193.3 82.9)">add Wire (2024/7/5)</text>
<text x="245.4" y="204.8">1</text>
<text x="268.1" y="204.8">4</text>
<text x="245.4" y="211.8">2</text>
<text x="268.1" y="211.8">3</text>
<text x="356.3" y="247.5">change Footprint (2024/7/5)</text>
</g>
</svg>
